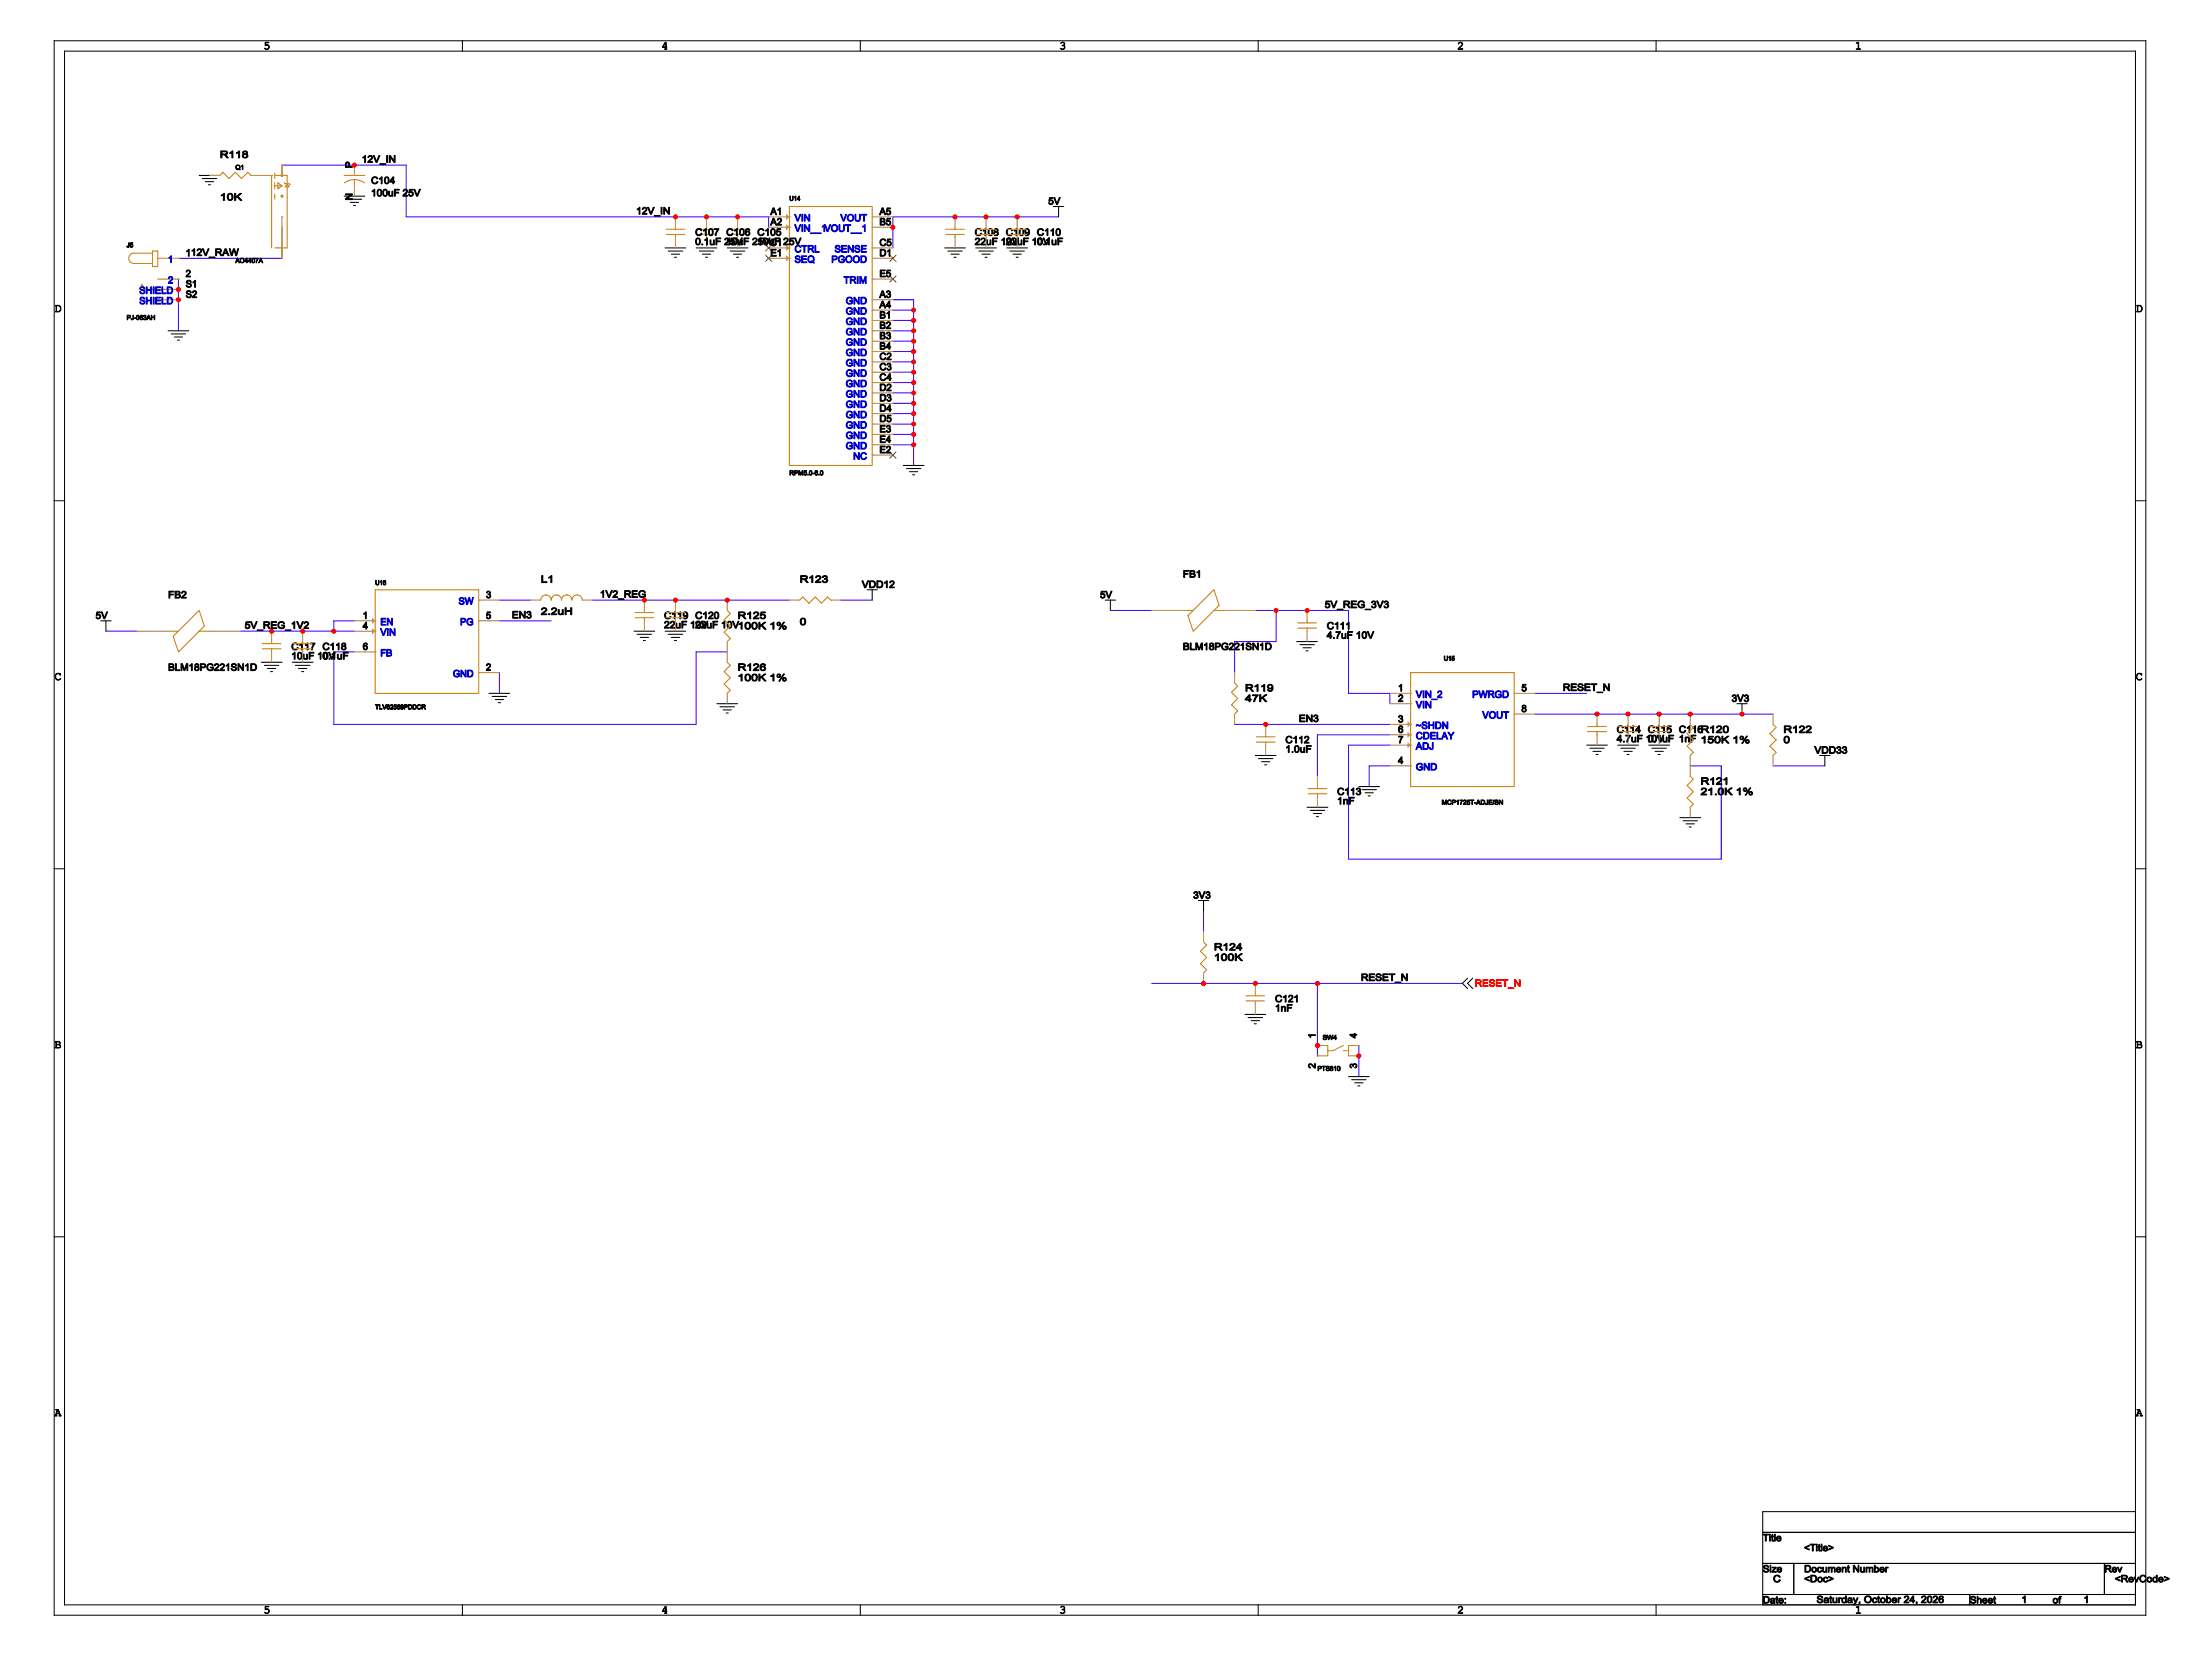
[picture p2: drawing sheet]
<svg xmlns="http://www.w3.org/2000/svg" width="513mm" height="386mm" viewBox="0 0 513 386" stroke-linecap="round" stroke-linejoin="round" font-family="sans-serif">
<g fill="none" stroke="#000" stroke-width=".23">
<path d="M12.6 9.5h487.8v367.1h-487.8zM15 11.9h483v362.3h-483zM107.8 9.5v2.4M200.6 9.5v2.4M293.4 9.5v2.4M386.2 9.5v2.4M12.6 116.7h2.4M498 116.7h2.4M12.6 202.5h2.4M498 202.5h2.4M12.6 288.4h2.4M498 288.4h2.4"/>
<path d="M107.8 374.2v2.4M200.6 374.2v2.4M293.4 374.2v2.4M386.2 374.2v2.4"/>
</g>
<g fill="none" stroke="#4200ff" stroke-width=".24">
<path d="M65.8 38.5h28.9v12.1h84.6v2.4M246.9 50.6h-38.7v7.2M41.6 60.2h24.2M41.6 65.1v12M208.2 69.9h4.9v38.6M208.2 72.3h4.9M208.2 74.7h4.9M208.2 77.1h4.9M208.2 79.5h4.9M208.2 82h4.9M208.2 84.4h4.9M208.2 86.8h4.9"/>
<path d="M208.2 89.2h4.9M208.2 91.6h4.9M208.2 94h4.9M208.2 96.4h4.9M208.2 98.9h4.9M208.2 101.3h4.9M208.2 103.7h4.9M116.5 139.9h7.2M138.2 139.9h45.9M196.2 139.9h7.2M24.7 147.2h7.3M56.1 147.2h26.6"/>
<path d="M82.7 144.7h-4.9v2.5M82.7 152h-4.9v16.9h84.6v-16.9h7.2M116.5 144.7h12.1M116.5 156.8v4.8M259 142.3h9.6M292.8 142.3h21.7v19.3h9.7v2.5M297.6 142.3v7.3h-9.7v7.2M287.9 168.9h36.3M324.2 173.7h-9.7v26.6h86.9v-21.7h-7.2M324.2 178.6h-4.9v4.8M324.2 171.3h-16.9v9.7M358 166.5h55.5"/>
<path d="M358 161.6h12M413.5 178.6h12.1M280.7 212.4v4.8M268.6 229.3h72.5M307.3 229.3v16.9M316.9 243.8v7.2"/>
</g>
<g fill="none" stroke="#000" stroke-width=".24">
<path d="M46.4 40.9h4.9M47.2 41.6h3.3M47.9 42.4h1.9M48.6 43.1h.5M80.3 45.7h4.8M81 46.5h3.4M81.7 47.2h1.9M82.4 47.9h.5M155.1 57.8h4.8M155.8 58.5h3.4M156.6 59.3h1.9M157.3 60h.5"/>
<path d="M162.4 57.8h4.8M163.1 58.5h3.4M163.8 59.3h1.9M164.5 60h.5M169.6 57.8h4.8M170.3 58.5h3.4M171.1 59.3h1.9M171.8 60h.5M220.3 57.8h4.8M221 58.5h3.4M221.8 59.3h1.9M222.5 60h.5"/>
<path d="M227.6 57.8h4.8M228.3 58.5h3.4M229 59.3h1.9M229.7 60h.5M234.8 57.8h4.8M235.5 58.5h3.4M236.3 59.3h1.9M237 60h.5M245.7 48.1h2.4M246.9 48.1v2.5M39.2 77.1h4.8M39.9 77.8h3.4"/>
<path d="M40.6 78.6h2M41.4 79.3h.5M210.7 108.5h4.8M211.4 109.2h3.4M212.1 110h1.9M212.8 110.7h.5M202.2 137.5h2.4M203.4 137.5v2.4M257.7 139.9h2.5M259 139.9v2.4M23.5 144.7h2.4M24.7 144.7v2.5"/>
<path d="M60.9 154.4h4.9M61.7 155.1h3.3M62.4 155.9h1.9M63.1 156.6h.5M68.2 154.4h4.8M68.9 155.1h3.4M69.6 155.9h2M70.4 156.6h.4M147.9 147.2h4.8M148.6 147.9h3.4M149.3 148.6h2M150 149.3h.5"/>
<path d="M155.1 147.2h4.8M155.8 147.9h3.4M156.6 148.6h1.9M157.3 149.3h.5M302.4 149.6h4.9M303.1 150.3h3.4M303.9 151h1.9M304.6 151.7h.5M114.1 161.6h4.8M114.8 162.4h3.4M115.5 163.1h1.9M116.2 163.8h.5"/>
<path d="M167.2 164.1h4.8M167.9 164.8h3.4M168.6 165.5h2M169.4 166.2h.4M292.8 176.1h4.8M293.5 176.9h3.4M294.2 177.6h1.9M294.9 178.3h.5M370 173.7h4.9M370.8 174.4h3.3M371.5 175.2h1.9M372.2 175.9h.5"/>
<path d="M377.3 173.7h4.8M378 174.4h3.4M378.7 175.2h2M379.5 175.9h.4M384.5 173.7h4.9M385.3 174.4h3.3M386 175.2h1.9M386.7 175.9h.5M405.1 164.1h2.4M406.3 164.1v2.4M424.4 176.1h2.4M425.6 176.1v2.5"/>
<path d="M304.8 188.2h4.9M305.6 188.9h3.3M306.3 189.7h1.9M307 190.4h.5M316.9 183.4h4.8M317.6 184.1h3.4M318.4 184.8h1.9M319.1 185.6h.5M391.8 190.6h4.8M392.5 191.3h3.4M393.2 192.1h2M393.9 192.8h.5"/>
<path d="M279.5 209.9h2.4M280.7 209.9v2.5M290.3 236.5h4.9M291.1 237.2h3.4M291.8 238h1.9M292.5 238.7h.5M342.3 228.1l-1.2 1.2 1.2 1.2M343.5 228.1l-1.2 1.2 1.2 1.2M314.5 251h4.8M315.2 251.7h3.4M315.9 252.4h2M316.7 253.2h.5"/>
<path d="M411.1 352.4h86.9v4.9h-86.9zM411.1 357.3h86.9v7.2h-86.9zM411.1 364.5h7.2v7.2h-7.2zM411.1 371.7h48.3v2.5h-48.3zM418.3 364.5h72.5v7.2h-72.5zM459.4 371.7h38.6v2.5h-38.6zM490.8 364.5h7.2v7.2h-7.2z"/>
</g>
<g fill="none" stroke="#cc8006" stroke-width=".24">
<path d="M35.6 59h-4.6l-.7 .4-.3 .8 .3 .8 .7 .4h4.6M35.6 58.5h1.2v3.7h-1.2zM63.3 40.9v16.9M64.1 40.4v1.2M64.1 42.6v1.4M64.1 45.2v1.3M64.1 43.3h1.7M64.1 40.9h2.9v16.9h-2.9M64.8 42.6l1 .7-1 .7zM66.2 42.6l.3 .2h1l.2 .3M67 42.8l.5 .8h-1zM32.4 67.5l.8-1.2 .4 1.2h8"/>
<path d="M36.8 60.2h4.8M36.8 65.1h4.8M36.8 69.9h4.8"/>
</g>
<path d="M41.6 60.2h.1M41.6 65.1h.1M41.6 69.9h.1M41.6 67.5h.1" fill="none" stroke="#a84" stroke-width=".24"/>
<circle cx="65.8" cy="40.9" r=".24" fill="#cc8006"/>
<circle cx="65.8" cy="40.9" r=".24" fill="none" stroke="#cc8006" stroke-width=".24"/>
<circle cx="65.8" cy="45.7" r=".24" fill="#cc8006"/>
<g fill="none" stroke="#cc8006" stroke-width=".24">
<path d="M51.3 40.9l.7-.7 1.4 1.4 1.5-1.4 1.4 1.4 1.5-1.4 .7 .7M63.3 40.9h.1M65.8 50.6h.1M65.8 40.9h.1M184.1 50.6h.1M184.1 57.8h.1M184.1 53h.1M184.1 48.1h19.3v60.4h-19.3zM203.4 50.6h.1M203.4 57.8h.1M203.4 53h.1M184.1 60.2h.1"/>
<path d="M203.4 69.9h.1M203.4 65.1h.1M203.4 60.2h.1M203.4 72.3h.1M203.4 74.7h.1M203.4 77.1h.1M203.4 79.5h.1M203.4 82h.1M203.4 84.4h.1M203.4 86.8h.1M203.4 89.2h.1M203.4 91.6h.1"/>
<path d="M203.4 94h.1M203.4 96.4h.1M203.4 98.9h.1M203.4 106.1h.1M203.4 101.3h.1M203.4 103.7h.1"/>
<circle cx="65.8" cy="45.7" r=".24"/>
</g>
<path d="M65.8 38.5v2.4M48.9 40.9h2.4M58.5 40.9h4.8M65.8 50.6v9.6" fill="none" stroke="#a84" stroke-width=".24"/>
<path d="M183.4 57.1l.7 .7-.7 .7z" fill="#a84"/>
<g fill="none" stroke="#a84" stroke-width=".24">
<path d="M179.3 57.8h4.8M203.4 57.8h4.8M203.4 69.9h4.8M203.4 72.3h4.8M203.4 74.7h4.8M203.4 77.1h4.8M203.4 79.5h4.8M203.4 60.2h4.8M203.4 82h4.8M203.4 84.4h4.8M203.4 86.8h4.8M203.4 89.2h4.8"/>
<path d="M203.4 91.6h4.8M203.4 94h4.8M203.4 96.4h4.8M203.4 98.9h4.8M203.4 101.3h4.8M203.4 103.7h4.8M203.4 106.1h4.8"/>
</g>
<path d="M178.5 57.1l1.5 1.4M180 57.1l-1.5 1.4M207.5 59.5l1.5 1.4M209 59.5l-1.5 1.4M207.5 105.4l1.5 1.4M209 105.4l-1.5 1.4" fill="none" stroke="#804000" stroke-width=".24"/>
<path d="M183.4 59.5l.7 .7-.7 .7z" fill="#a84"/>
<path d="M179.3 60.2h4.8M203.4 65.1h4.8" fill="none" stroke="#a84" stroke-width=".24"/>
<path d="M178.5 59.5l1.5 1.4M180 59.5l-1.5 1.4M207.5 64.3l1.5 1.5M209 64.3l-1.5 1.5" fill="none" stroke="#804000" stroke-width=".24"/>
<path d="M183.4 49.8l.7 .8-.7 .7z" fill="#a84"/>
<path d="M179.3 50.6h4.8" fill="none" stroke="#a84" stroke-width=".24"/>
<path d="M183.4 52.3l.7 .7-.7 .7z" fill="#a84"/>
<g fill="none" stroke="#a84" stroke-width=".24">
<path d="M157.5 50.6v2.4M157.5 55.4v2.4M164.8 50.6v2.4M164.8 55.4v2.4M172 50.6v2.4M172 55.4v2.4M179.3 53h4.8M203.4 53h4.8M203.4 50.6h4.8M222.7 50.6v2.4M222.7 55.4v2.4M230 50.6v2.4"/>
<path d="M230 55.4v2.4M237.2 50.6v2.4M237.2 55.4v2.4M32 147.2h7.2M48.9 147.2h7.2"/>
</g>
<g fill="none" stroke="#cc8006" stroke-width=".24">
<path d="M155.4 54.7h4.3M155.4 53.5h4.3M157.5 53v.5M157.5 54.7v.7M162.6 54.7h4.3M162.6 53.5h4.3M164.8 53v.5M164.8 54.7v.7M169.8 54.7h4.4M169.8 53.5h4.4M172 53v.5M172 54.7v.7"/>
<path d="M220.6 54.7h4.3M220.6 53.5h4.3M222.7 53v.5M222.7 54.7v.7M227.8 54.7h4.3M227.8 53.5h4.3M230 53v.5M230 54.7v.7M235 54.7h4.4M235 53.5h4.4M237.2 53v.5M237.2 54.7v.7"/>
<path d="M87.5 137.5h24.1v24.1h-24.1zM111.6 139.9h.1M39.2 147.2h2.4M40.4 148.4l6-6.1 1.3 3.6-6.1 6.1zM46.4 147.2h2.5M87.5 144.7h.1M87.5 147.2h.1M87.5 152h.1M111.6 144.7h.1M111.6 156.8h.1"/>
</g>
<path d="M86.8 144l.7 .7-.7 .8z" fill="#a84"/>
<path d="M111.6 139.9h4.9M82.7 144.7h4.8M82.7 152h4.8M111.6 144.7h4.9M111.6 156.8h4.9" fill="none" stroke="#a84" stroke-width=".24"/>
<path d="M86.8 146.4l.7 .8-.7 .7z" fill="#a84"/>
<g fill="none" stroke="#a84" stroke-width=".24">
<path d="M123.7 139.9h2.4M135.8 139.9h2.4M150.3 139.9v2.4M157.5 139.9v2.4M169.6 139.9v2.4M184.1 139.9h2.4M193.8 139.9h2.4M63.3 147.2v2.4M63.3 152v2.4M70.6 147.2v2.4M70.6 152v2.4M82.7 147.2h4.8"/>
<path d="M150.3 144.7v2.5M157.5 144.7v2.5M169.6 149.6v4.8M268.6 142.3h7.3M285.5 142.3h7.3M169.6 161.6v2.5"/>
</g>
<g fill="none" stroke="#cc8006" stroke-width=".24">
<path d="M126.1 139.9l.4-.8 .8-.4 .9 .4 .4 .8 .2-.8 .7-.4 1 .3 .5 .9 .1-.5 .4-.5 .5-.2 .5 .1 .6 .4 .3 .7 .4-.9 1-.3 .7 .4 .3 .8M186.5 139.9l.7-.7 1.5 1.4 1.4-1.4 1.5 1.4 1.4-1.4 .8 .7M61.2 151.3h4.3M61.2 150.1h4.3M63.3 149.6v.5M63.3 151.3v.7M68.4 151.3h4.4M68.4 150.1h4.4M70.6 149.6v.5M70.6 151.3v.7M148.1 144h4.4M148.1 142.8h4.4"/>
<path d="M150.3 142.3v.5M150.3 144v.7M155.4 144h4.3M155.4 142.8h4.3M157.5 142.3v.5M157.5 144v.7M169.6 142.3l.7 .8-1.4 1.4 1.4 1.4-1.4 1.5 1.4 1.4-.7 .8M169.6 154.4l.7 .7-1.4 1.5 1.4 1.4-1.4 1.5 1.4 1.4-.7 .7M275.9 142.3h2.4M277.1 143.5l6-6 1.2 3.6-6 6.1zM283.1 142.3h2.4M329 156.8h24.1v26.6h-24.1z"/>
<path d="M329 161.6h.1M329 164.1h.1M329 168.9h.1M329 171.3h.1M329 173.7h.1M329 178.6h.1M353.1 161.6h.1M353.1 166.5h.1"/>
</g>
<path d="M328.3 173l.7 .7-.7 .7z" fill="#a84"/>
<path d="M324.2 173.7h4.8" fill="none" stroke="#a84" stroke-width=".24"/>
<path d="M328.3 170.6l.7 .7-.7 .7z" fill="#a84"/>
<path d="M324.2 171.3h4.8M324.2 178.6h4.8M324.2 161.6h4.8M324.2 164.1h4.8M353.1 161.6h4.9M353.1 166.5h4.9" fill="none" stroke="#a84" stroke-width=".24"/>
<path d="M328.3 168.2l.7 .7-.7 .7z" fill="#a84"/>
<g fill="none" stroke="#a84" stroke-width=".24">
<path d="M82.7 38.5v2.4M82.7 43.3v2.4M287.9 156.8v2.4M304.8 142.3v2.4M304.8 147.2v2.4M287.9 166.5v2.4M295.2 168.9v2.4M295.2 173.7v2.4M324.2 168.9h4.8M372.5 166.5v2.4M372.5 171.3v2.4M379.7 166.5v2.4"/>
<path d="M379.7 171.3v2.4M386.9 166.5v2.4M386.9 171.3v2.4M394.2 166.5v2.4M394.2 176.1v4.9M413.5 166.5v2.4M413.5 176.1v2.5M307.3 181v2.4M307.3 185.8v2.4M394.2 188.2v2.4M280.7 217.2v2.4M280.7 226.8v2.5"/>
<path d="M292.8 229.3v2.4M292.8 234.1v2.4M307.3 243.8h.1M307.3 246.2h.1M316.9 246.2h.1M316.9 243.8h.1"/>
</g>
<g fill="none" stroke="#cc8006" stroke-width=".24">
<path d="M80.3 40.9h4.8M82.7 41.9v1.4M82.7 41.9l1.2 .2 1.1 .6M82.7 41.9l-1.3 .2-1.1 .6M287.9 159.2l.8 .8-1.5 1.4 1.5 1.5-1.5 1.4 1.5 1.5-.8 .7M302.7 146.4h4.3M302.7 145.2h4.3M304.8 144.7v.5M304.8 146.4v.8M293 173h4.4M293 171.8h4.4M295.2 171.3v.5"/>
<path d="M295.2 173v.7M370.3 170.6h4.3M370.3 169.4h4.3M372.5 168.9v.5M372.5 170.6v.7M377.5 170.6h4.4M377.5 169.4h4.4M379.7 168.9v.5M379.7 170.6v.7M384.8 170.6h4.3M384.8 169.4h4.3M386.9 168.9v.5"/>
<path d="M386.9 170.6v.7M394.2 168.9l.7 .7-1.4 1.5 1.4 1.4-1.4 1.5 1.4 1.4-.7 .7M413.5 168.9l.7 .7-1.4 1.5 1.4 1.4-1.4 1.5 1.4 1.4-.7 .7M305.1 185.1h4.3M305.1 183.9h4.3M307.3 183.4v.5M307.3 185.1v.7M394.2 181l.7 .7-1.4 1.4 1.4 1.5-1.4 1.4 1.4 1.5-.7 .7M280.7 219.6l.7 .7-1.4 1.5 1.4 1.4-1.4 1.5 1.4 1.4-.7 .7M290.6 233.4h4.3M290.6 232.2h4.3M292.8 231.7v.5"/>
<path d="M292.8 233.4v.7M307.3 243.8h2.4v2.4h-2.4M313.3 243.8l-2.4 1.2h-1.2M313.3 245h1.2M316.9 243.8h-2.4v2.4h2.4"/>
</g>
<circle cx="307.2" cy="243.8" r=".48" fill="#f00"/>
<circle cx="307.2" cy="243.8" r=".48" fill="none" stroke="#f00" stroke-width=".24"/>
<circle cx="307.2" cy="229.3" r=".48" fill="#f00"/>
<circle cx="307.2" cy="229.3" r=".48" fill="none" stroke="#f00" stroke-width=".24"/>
<circle cx="292.8" cy="229.3" r=".48" fill="#f00"/>
<circle cx="292.8" cy="229.3" r=".48" fill="none" stroke="#f00" stroke-width=".24"/>
<circle cx="280.7" cy="229.3" r=".48" fill="#f00"/>
<circle cx="280.7" cy="229.3" r=".48" fill="none" stroke="#f00" stroke-width=".24"/>
<circle cx="316.9" cy="246.2" r=".48" fill="#f00"/>
<circle cx="316.9" cy="246.2" r=".48" fill="none" stroke="#f00" stroke-width=".24"/>
<circle cx="213.1" cy="103.7" r=".48" fill="#f00"/>
<circle cx="213.1" cy="103.7" r=".48" fill="none" stroke="#f00" stroke-width=".24"/>
<circle cx="213.1" cy="101.3" r=".48" fill="#f00"/>
<circle cx="213.1" cy="101.3" r=".48" fill="none" stroke="#f00" stroke-width=".24"/>
<circle cx="213.1" cy="89.2" r=".48" fill="#f00"/>
<circle cx="213.1" cy="89.2" r=".48" fill="none" stroke="#f00" stroke-width=".24"/>
<circle cx="213.1" cy="86.8" r=".48" fill="#f00"/>
<circle cx="213.1" cy="86.8" r=".48" fill="none" stroke="#f00" stroke-width=".24"/>
<circle cx="213.1" cy="82" r=".48" fill="#f00"/>
<circle cx="213.1" cy="82" r=".48" fill="none" stroke="#f00" stroke-width=".24"/>
<circle cx="213.1" cy="79.5" r=".48" fill="#f00"/>
<circle cx="213.1" cy="79.5" r=".48" fill="none" stroke="#f00" stroke-width=".24"/>
<circle cx="213.1" cy="77.1" r=".48" fill="#f00"/>
<circle cx="213.1" cy="77.1" r=".48" fill="none" stroke="#f00" stroke-width=".24"/>
<circle cx="213.1" cy="74.7" r=".48" fill="#f00"/>
<circle cx="213.1" cy="74.7" r=".48" fill="none" stroke="#f00" stroke-width=".24"/>
<circle cx="213.1" cy="72.3" r=".48" fill="#f00"/>
<circle cx="213.1" cy="72.3" r=".48" fill="none" stroke="#f00" stroke-width=".24"/>
<circle cx="213.1" cy="98.9" r=".48" fill="#f00"/>
<circle cx="213.1" cy="98.9" r=".48" fill="none" stroke="#f00" stroke-width=".24"/>
<circle cx="213.1" cy="96.4" r=".48" fill="#f00"/>
<circle cx="213.1" cy="96.4" r=".48" fill="none" stroke="#f00" stroke-width=".24"/>
<circle cx="213.1" cy="94" r=".48" fill="#f00"/>
<circle cx="213.1" cy="94" r=".48" fill="none" stroke="#f00" stroke-width=".24"/>
<circle cx="213.1" cy="91.6" r=".48" fill="#f00"/>
<circle cx="213.1" cy="91.6" r=".48" fill="none" stroke="#f00" stroke-width=".24"/>
<circle cx="213.1" cy="84.4" r=".48" fill="#f00"/>
<circle cx="213.1" cy="84.4" r=".48" fill="none" stroke="#f00" stroke-width=".24"/>
<circle cx="41.6" cy="69.9" r=".48" fill="#f00"/>
<circle cx="41.6" cy="69.9" r=".48" fill="none" stroke="#f00" stroke-width=".24"/>
<circle cx="41.6" cy="67.5" r=".48" fill="#f00"/>
<circle cx="41.6" cy="67.5" r=".48" fill="none" stroke="#f00" stroke-width=".24"/>
<circle cx="295.2" cy="168.9" r=".48" fill="#f00"/>
<circle cx="295.2" cy="168.9" r=".48" fill="none" stroke="#f00" stroke-width=".24"/>
<circle cx="304.8" cy="142.3" r=".48" fill="#f00"/>
<circle cx="304.8" cy="142.3" r=".48" fill="none" stroke="#f00" stroke-width=".24"/>
<circle cx="297.6" cy="142.3" r=".48" fill="#f00"/>
<circle cx="297.6" cy="142.3" r=".48" fill="none" stroke="#f00" stroke-width=".24"/>
<circle cx="77.8" cy="147.2" r=".48" fill="#f00"/>
<circle cx="77.8" cy="147.2" r=".48" fill="none" stroke="#f00" stroke-width=".24"/>
<circle cx="70.6" cy="147.2" r=".48" fill="#f00"/>
<circle cx="70.6" cy="147.2" r=".48" fill="none" stroke="#f00" stroke-width=".24"/>
<circle cx="63.3" cy="147.2" r=".48" fill="#f00"/>
<circle cx="63.3" cy="147.2" r=".48" fill="none" stroke="#f00" stroke-width=".24"/>
<circle cx="237.2" cy="50.6" r=".48" fill="#f00"/>
<circle cx="237.2" cy="50.6" r=".48" fill="none" stroke="#f00" stroke-width=".24"/>
<circle cx="230" cy="50.6" r=".48" fill="#f00"/>
<circle cx="230" cy="50.6" r=".48" fill="none" stroke="#f00" stroke-width=".24"/>
<circle cx="222.7" cy="50.6" r=".48" fill="#f00"/>
<circle cx="222.7" cy="50.6" r=".48" fill="none" stroke="#f00" stroke-width=".24"/>
<circle cx="208.2" cy="53" r=".48" fill="#f00"/>
<circle cx="208.2" cy="53" r=".48" fill="none" stroke="#f00" stroke-width=".24"/>
<circle cx="406.3" cy="166.5" r=".48" fill="#f00"/>
<circle cx="406.3" cy="166.5" r=".48" fill="none" stroke="#f00" stroke-width=".24"/>
<circle cx="394.2" cy="166.5" r=".48" fill="#f00"/>
<circle cx="394.2" cy="166.5" r=".48" fill="none" stroke="#f00" stroke-width=".24"/>
<circle cx="386.9" cy="166.5" r=".48" fill="#f00"/>
<circle cx="386.9" cy="166.5" r=".48" fill="none" stroke="#f00" stroke-width=".24"/>
<circle cx="379.7" cy="166.5" r=".48" fill="#f00"/>
<circle cx="379.7" cy="166.5" r=".48" fill="none" stroke="#f00" stroke-width=".24"/>
<circle cx="372.4" cy="166.5" r=".48" fill="#f00"/>
<circle cx="372.4" cy="166.5" r=".48" fill="none" stroke="#f00" stroke-width=".24"/>
<circle cx="169.6" cy="139.9" r=".48" fill="#f00"/>
<circle cx="169.6" cy="139.9" r=".48" fill="none" stroke="#f00" stroke-width=".24"/>
<circle cx="157.5" cy="139.9" r=".48" fill="#f00"/>
<circle cx="157.5" cy="139.9" r=".48" fill="none" stroke="#f00" stroke-width=".24"/>
<circle cx="150.3" cy="139.9" r=".48" fill="#f00"/>
<circle cx="150.3" cy="139.9" r=".48" fill="none" stroke="#f00" stroke-width=".24"/>
<circle cx="164.8" cy="50.6" r=".48" fill="#f00"/>
<circle cx="164.8" cy="50.6" r=".48" fill="none" stroke="#f00" stroke-width=".24"/>
<circle cx="172" cy="50.6" r=".48" fill="#f00"/>
<circle cx="172" cy="50.6" r=".48" fill="none" stroke="#f00" stroke-width=".24"/>
<circle cx="157.5" cy="50.6" r=".48" fill="#f00"/>
<circle cx="157.5" cy="50.6" r=".48" fill="none" stroke="#f00" stroke-width=".24"/>
<circle cx="82.7" cy="38.5" r=".48" fill="#f00"/>
<circle cx="82.7" cy="38.5" r=".48" fill="none" stroke="#f00" stroke-width=".24"/>
<g font-size="2.7">
<text x="61.4" y="11.5">5</text>
<text x="154.2" y="11.5">4</text>
<text x="247" y="11.5">3</text>
<text x="339.8" y="11.5">2</text>
<text x="432.6" y="11.5">1</text>
<text x="12.7" y="72.7">D</text>
<text x="498.1" y="72.7">D</text>
<text x="12.7" y="158.5">C</text>
<text x="498.1" y="158.5">C</text>
<text x="12.7" y="244.3">B</text>
<text x="498.1" y="244.3">B</text>
<text x="12.7" y="330.1">A</text>
<text x="498.1" y="330.1">A</text>
<text x="61.4" y="376.1">5</text>
<text x="154.2" y="376.1">4</text>
<text x="247" y="376.1">3</text>
<text x="339.8" y="376.1">2</text>
<text x="432.6" y="376.1">1</text>
</g>
<g font-size="2.3">
<text x="51.3" y="36.8">R118</text>
<text x="82.2" y="39.2" transform="rotate(-90 82.2 39.2)">P</text>
<text x="84.4" y="37.9">12V_IN</text>
<text x="51.3" y="46.7">10K</text>
<text x="82.2" y="46.7" transform="rotate(-90 82.2 46.7)">N</text>
<text x="86.5" y="42.8">C104</text>
<text x="86.5" y="45.7">100uF 25V</text>
<text x="244.5" y="47.7">5V</text>
<text x="148.4" y="50">12V_IN</text>
<text x="179.7" y="50.1">A1</text>
<text x="179.7" y="52.5">A2</text>
<text x="205.1" y="50.1">A5</text>
<text x="205.1" y="52.5">B5</text>
<text x="43.3" y="59.7">112V_RAW</text>
<text x="162.1" y="54.9">C107</text>
<text x="162.1" y="57.1">0.1uF 25V</text>
<text x="169.4" y="54.9">C106</text>
<text x="169.4" y="57.1">10uF 25VC1</text>
<text x="176.6" y="54.9">C105</text>
<text x="176.6" y="57.1">10uF 25V</text>
<text x="179.7" y="59.7">E1</text>
<text x="205.1" y="59.7">D1</text>
<text x="205.1" y="57.3">C5</text>
<text x="227.3" y="54.9">C108</text>
<text x="227.3" y="57.1">22uF 10V</text>
<text x="234.6" y="54.9">C109</text>
<text x="234.6" y="57.1">22uF 10V</text>
<text x="241.8" y="54.9">C110</text>
<text x="241.8" y="57.1">0.1uF</text>
<text x="43.3" y="64.6">2</text>
<text x="205.1" y="64.6">E5</text>
<text x="43.3" y="69.4">S2</text>
<text x="43.3" y="67">S1</text>
<text x="205.1" y="69.4">A3</text>
<text x="205.1" y="71.8">A4</text>
<text x="205.1" y="74.2">B1</text>
<text x="205.1" y="76.6">B2</text>
<text x="205.1" y="79.1">B3</text>
<text x="205.1" y="81.5">B4</text>
<text x="205.1" y="83.9">C2</text>
<text x="205.1" y="86.3">C3</text>
<text x="205.1" y="88.7">C4</text>
<text x="205.1" y="91.1">D2</text>
<text x="205.1" y="93.5">D3</text>
<text x="205.1" y="96">D4</text>
<text x="205.1" y="98.4">D5</text>
<text x="205.1" y="100.8">E3</text>
<text x="205.1" y="103.2">E4</text>
<text x="205.1" y="105.6">E2</text>
<text x="126.1" y="135.8">L1</text>
<text x="186.5" y="135.8">R123</text>
<text x="201" y="137">VDD12</text>
<text x="275.9" y="134.6">FB1</text>
<text x="39.2" y="139.4">FB2</text>
<text x="113.3" y="139.4">3</text>
<text x="126.1" y="143.3">2.2uH</text>
<text x="139.9" y="139.3">1V2_REG</text>
<text x="256.5" y="139.4">5V</text>
<text x="308.9" y="141.7">5V_REG_3V3</text>
<text x="22.3" y="144.3">5V</text>
<text x="57.1" y="146.6">5V_REG_1V2</text>
<text x="84.6" y="144.3">1</text>
<text x="84.6" y="146.7">4</text>
<text x="113.3" y="144.3">5</text>
<text x="119.4" y="144.1">EN3</text>
<text x="154.9" y="144.3">C119</text>
<text x="154.9" y="146.4">22uF 10V</text>
<text x="162.1" y="144.3">C120</text>
<text x="162.1" y="146.4">22uF 10V100K 1%</text>
<text x="172" y="144.3">R125</text>
<text x="186.5" y="145.7">0</text>
<text x="309.4" y="146.7">C111</text>
<text x="309.4" y="148.9">4.7uF 10V</text>
<text x="67.9" y="151.5">C117</text>
<text x="67.9" y="153.7">10uF 10V</text>
<text x="75.2" y="151.5">C118</text>
<text x="75.2" y="153.7">0.1uF</text>
<text x="84.6" y="151.5">6</text>
<text x="275.9" y="151.5">BLM18PG221SN1D</text>
<text x="39.2" y="156.3">BLM18PG221SN1D</text>
<text x="113.3" y="156.3">2</text>
<text x="172" y="156.3">R126</text>
<text x="172" y="158.8">100K 1%</text>
<text x="290.3" y="161.2">R119</text>
<text x="326" y="161.2">1</text>
<text x="354.8" y="161.2">5</text>
<text x="364.5" y="161">RESET_N</text>
<text x="290.3" y="163.6">47K</text>
<text x="326" y="163.6">2</text>
<text x="354.8" y="166">8</text>
<text x="403.8" y="163.6">3V3</text>
<text x="299.8" y="173.3">C112</text>
<text x="302.9" y="168.3">EN3</text>
<text x="326" y="173.2">7</text>
<text x="326" y="170.8">6</text>
<text x="326" y="168.4">3</text>
<text x="377" y="170.8">C114</text>
<text x="377" y="173">4.7uF 10V</text>
<text x="384.3" y="170.8">C115</text>
<text x="384.3" y="173">0.1uF 1nF 150K 1%</text>
<text x="391.5" y="170.8">C116R120</text>
<text x="415.9" y="170.8">R122</text>
<text x="415.9" y="173.3">0</text>
<text x="299.8" y="175.4">1.0uF</text>
<text x="326" y="178.1">4</text>
<text x="423.2" y="175.7">VDD33</text>
<text x="311.8" y="185.3">C113</text>
<text x="396.6" y="182.9">R121</text>
<text x="396.6" y="185.3">21.0K 1%</text>
<text x="311.8" y="187.5">1nF</text>
<text x="278.3" y="209.5">3V3</text>
<text x="283.1" y="221.6">R124</text>
<text x="283.1" y="224">100K</text>
<text x="297.4" y="233.6">C121</text>
<text x="317.4" y="228.7">RESET_N</text>
<text x="297.4" y="235.8">1nF</text>
<text x="306.8" y="242.1" transform="rotate(-90 306.8 242.1)">1</text>
<text x="316.4" y="242.1" transform="rotate(-90 316.4 242.1)">4</text>
<text x="306.8" y="249.1" transform="rotate(-90 306.8 249.1)">2</text>
<text x="316.4" y="249.1" transform="rotate(-90 316.4 249.1)">3</text>
<text x="411.1" y="359.3">Title</text>
<text x="420.8" y="361.6">&lt;Title&gt;</text>
<text x="411.1" y="366.5">Size</text>
<text x="413.5" y="368.9">C</text>
<text x="420.8" y="366.5">Document Number</text>
<text x="420.8" y="368.9">&lt;Doc&gt;</text>
<text x="490.8" y="366.5">Rev</text>
<text x="493.2" y="368.9">&lt;RevCode&gt;</text>
<text x="411.1" y="373.8">Date:</text>
<text x="423.7" y="373.7">Saturday, October 24, 2026</text>
<text x="459.4" y="373.8">Sheet</text>
<text x="471.5" y="373.7">1</text>
<text x="478.7" y="373.8">of</text>
<text x="486" y="373.7">1</text>
</g>
<g font-size="2.3" fill="#00c">
<text x="185.3" y="51.6">VIN</text>
<text x="196" y="51.6">VOUT</text>
<text x="185.3" y="58.8">CTRL</text>
<text x="185.3" y="54">VIN__1VOUT__1</text>
<text x="194.6" y="58.8">SENSE</text>
<text x="39.2" y="61.2">1</text>
<text x="185.3" y="61.2">SEQ</text>
<text x="193.9" y="61.2">PGOOD</text>
<text x="32.5" y="70.9">SHIELD</text>
<text x="32.5" y="68.5">SHIELD</text>
<text x="39.2" y="66.1">2</text>
<text x="196.7" y="66.1">TRIM</text>
<text x="197.2" y="70.9">GND</text>
<text x="197.2" y="73.3">GND</text>
<text x="197.2" y="75.7">GND</text>
<text x="197.2" y="78.1">GND</text>
<text x="197.2" y="80.6">GND</text>
<text x="197.2" y="83">GND</text>
<text x="197.2" y="85.4">GND</text>
<text x="197.2" y="87.8">GND</text>
<text x="197.2" y="90.2">GND</text>
<text x="197.2" y="92.6">GND</text>
<text x="197.2" y="95.1">GND</text>
<text x="197.2" y="97.5">GND</text>
<text x="197.2" y="99.9">GND</text>
<text x="197.2" y="102.3">GND</text>
<text x="197.2" y="104.7">GND</text>
<text x="199" y="107.1">NC</text>
<text x="106.9" y="140.9">SW</text>
<text x="88.7" y="145.8">EN</text>
<text x="88.7" y="148.2">VIN</text>
<text x="107.3" y="145.8">PG</text>
<text x="88.7" y="153">FB</text>
<text x="105.6" y="157.8">GND</text>
<text x="330.2" y="165.1">VIN</text>
<text x="330.2" y="162.7">VIN_2</text>
<text x="343.3" y="162.7">PWRGD</text>
<text x="345.7" y="167.5">VOUT</text>
<text x="330.2" y="172.3">CDELAY</text>
<text x="330.2" y="169.9">~SHDN</text>
<text x="330.2" y="174.7">ADJ</text>
<text x="330.2" y="179.6">GND</text>
</g>
<text font-size="2.3" fill="#f00" x="344" y="230">RESET_N</text>
<g font-size="1.5">
<text x="54.9" y="39.5">Q1</text>
<text x="184.1" y="46.8">U14</text>
<text x="29.5" y="57.7">J5</text>
<text x="54.9" y="61.3">AO4407A</text>
<text x="29.5" y="74.6">PJ-063AH</text>
<text x="184.1" y="110.8">RPM5.0-6.0</text>
<text x="87.5" y="136.4">U16</text>
<text x="336.7" y="154">U15</text>
<text x="87.5" y="165.4">TLV62569PDDCR</text>
<text x="336.2" y="187.6">MCP1725T-ADJE/SN</text>
<text x="308.5" y="242.4">SW4</text>
<text x="307.3" y="249.6">PTS810</text>
</g>
</svg>
